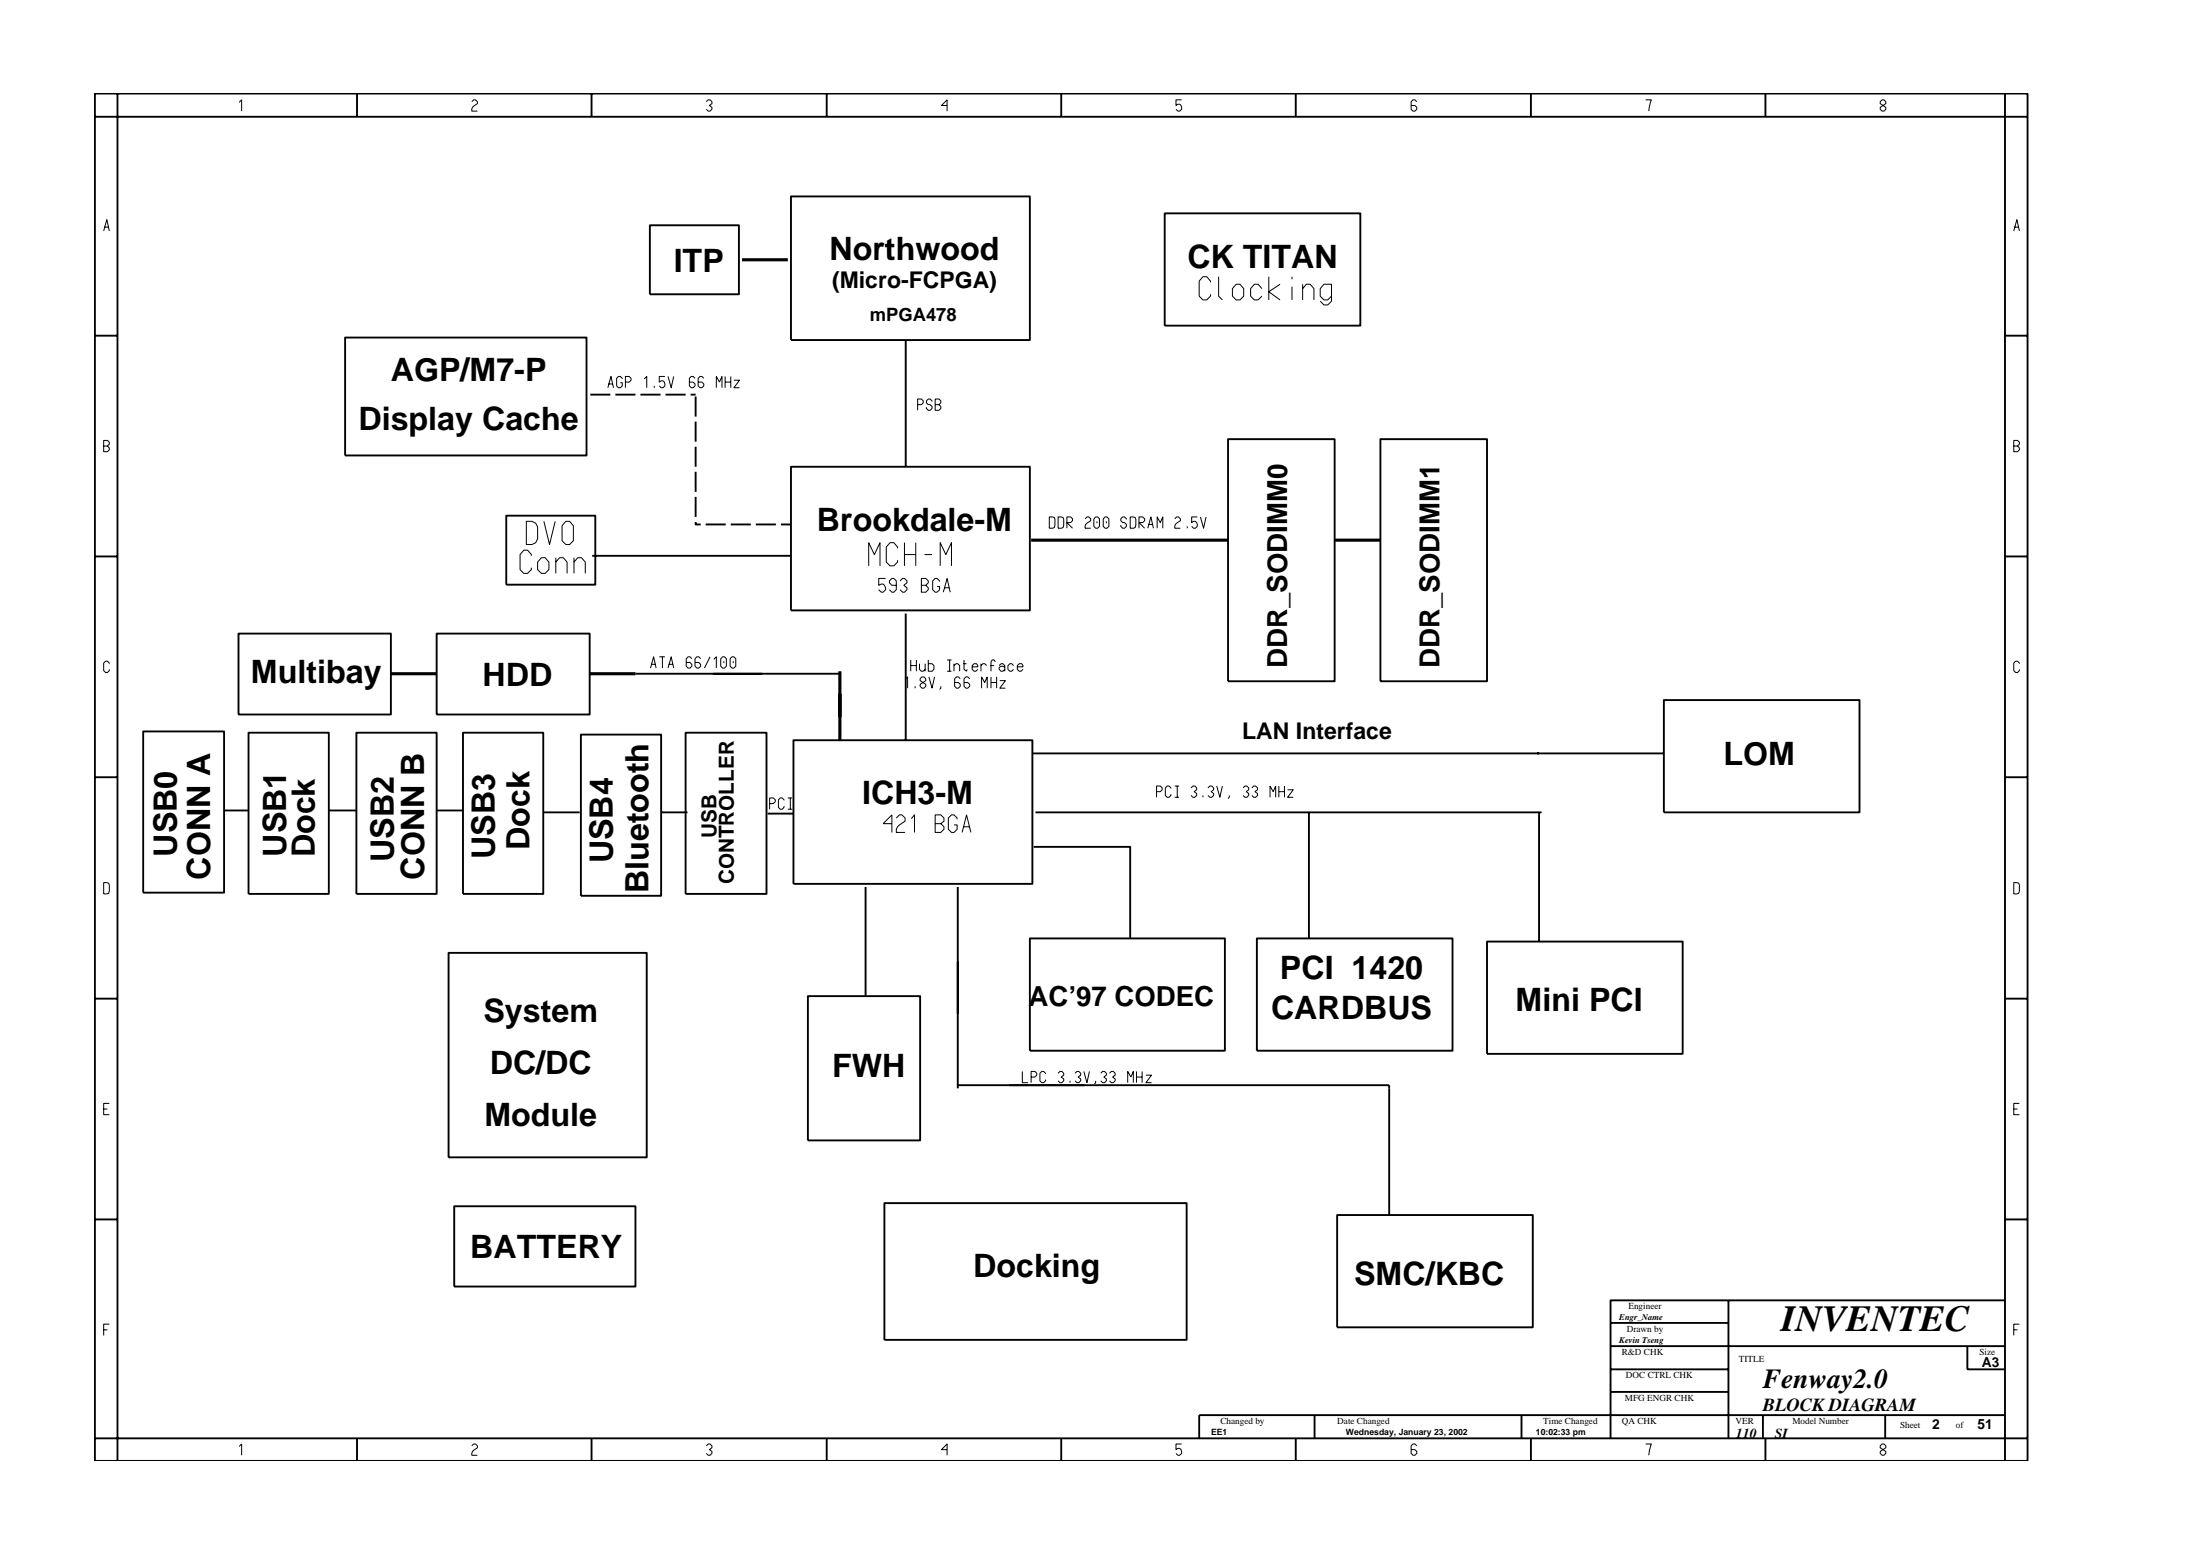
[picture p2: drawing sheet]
<svg xmlns="http://www.w3.org/2000/svg" width="297mm" height="210mm" viewBox="0 0 297 210" stroke-linecap="round" stroke-linejoin="round" font-family="sans-serif">
<g fill="none" stroke="#000" stroke-width=".25">
<path d="M12.8 12.6h261v184.6h-261zM12.8 15.8h261M15.9 12.6v184.6M48.2 12.6v3.2M79.9 12.6v3.2M111.6 12.6v3.2M143.3 12.6v3.2M174.9 12.6v3.2M206.7 12.6v3.2M238.4 12.6v3.2M270.7 12.6v184.6M87.7 30.4h12.1v9.3h-12.1z"/>
<path d="M106.8 26.5h32.3v19.4h-32.3zM157.3 28.8h26.4v15.2h-26.4zM12.8 45.3h3.1M46.6 45.6h32.6v15.9h-32.6zM79.7 53.3h2.7M83.1 53.3h2.7M86.5 53.3h2.7M89.9 53.3h2.7M93.2 53.3h.7M93.9 53.5v2.7M93.9 56.9v2.7M122.3 45.9v17.1"/>
<path d="M165.8 59.3h14.4v32.7h-14.4zM186.4 59.3h14.4v32.7h-14.4zM270.7 45.3h3.1M12.8 75.1h3.1M68.4 69.6h12v9.3h-12zM80 75h26.8M93.9 70.5v.3h.7M93.9 60.3v2.7M93.9 63.7v2.7M93.9 67.1v2.7M95.3 70.8h2.7M98.7 70.8h2.7"/>
<path d="M102.1 70.8h2.7M105.4 70.8h1.4M106.8 63h32.3v19.4h-32.3zM270.7 75.1h3.1M19.3 98.7h11v21.8h-11zM32.2 85.5h20.6v10.9h-20.6zM33.6 98.9h10.8v21.8h-10.8zM48.1 98.9h10.9v21.8h-10.9zM59 85.5h20.6v10.9h-20.6zM62.5 98.9h10.8v21.8h-10.8zM78.4 99.2h10.9v21.7h-10.9zM85.8 90.9h27.6"/>
<path d="M92.6 98.9h10.9v21.8h-10.9zM107.1 99.9h32.3v19.4h-32.3zM122.3 82.8v17.1M224.6 94.5h26.5v15.2h-26.5zM12.8 104.9h3.1M30.3 109.4h3.3M44.4 109.4h3.7M59 109.4h3.5M73.3 109.7h5M89.3 109.7h3.5M103.7 109.8h3.4M116.9 119.7v14.8"/>
<path d="M129.3 119.7v27.2M139.4 101.7h85.2M139.6 114.3h13v12.4M139.8 109.7h68.3M176.7 109.7v17M207.8 109.7v17.4M270.7 104.9h3.1M12.8 134.8h3.1M60.6 128.6h26.7v27.6h-26.7zM109.1 134.5h15.1v19.4h-15.1zM139.1 126.7h26.3v15.1h-26.3zM169.7 126.7h26.4v15.1h-26.4z"/>
<path d="M200.8 127.1h26.4v15.2h-26.4zM270.7 134.8h3.1M129.3 146.5h58.3v17.5M12.8 164.6h3.1M61.3 162.8h24.5v10.9h-24.5zM119.4 162.4h40.8v18.5h-40.8zM180.5 164h26.5v15.2h-26.5zM217.5 178.6h15.9M233.4 175.5v18.7M270.7 175.5h-53.2v18.7M270.7 164.6h3.1M12.8 194.2h261"/>
<path d="M48.2 194.2v3M79.9 194.2v3M111.6 194.2v3M143.3 194.2v3M174.9 194.2v3M177.5 191v3.2M205.4 191v3.2M206.7 194.2v3M217.5 181.7h53.2M217.5 184.8h15.9M217.5 187.9h15.9M238 191v3.2"/>
<path d="M238.4 194.2v3M254.5 191v3.2M265.6 181.7v3.1h5.1M270.7 191h-108.8v3.2"/>
</g>
<path d="M100.2 35.1h6.2M139.2 72.9h26.6M180.2 72.9h6.2M52.8 90.9h6.2M79.6 90.9h6.2M113.4 90.6v9.3" fill="none" stroke="#000" stroke-width=".42"/>
<g fill="none" stroke="#000" stroke-width=".14">
<path d="M32.3 13.8l.3-.3v1.5M63.7 13.7l.3-.2h.2l.3 .2v.3l-.5 .3-.3 .4v.3h.8M95.4 13.7l.2-.2h.3l.2 .2v.3l-.3 .2 .3 .3v.2l-.2 .3h-.3l-.2-.3M127.9 14.2h-.8l.8-.7v1.5M159.5 13.5h-.7v.7l.2-.1a.5 .5 0 0 1 .5 .6l-.2 .3h-.3l-.2-.3M191.3 13.7l-.3-.2h-.2l-.3 .2v1l.3 .3h.2l.3-.3v-.2l-.3-.3h-.5M222.2 13.5h.8l-.4 1.5M253.9 13.7l.2-.2h.3l.2 .2v.3l-.7 .5v.2l.2 .3h.3l.2-.3v-.2l-.7-.5zM14 31.2l.4-1.6 .4 1.6M14.1 30.7h.6M163.4 38.1v-.2l-.5-.5h-.5l-.5 .5v2.1l.5 .5h.5l.5-.5v-.3M164.5 37.4v2.6l.5 .5"/>
<path d="M166.9 38.4h.5l.5 .6v1l-.5 .5h-.5l-.5-.5v-1zM170.4 39l-.5-.6h-.5l-.5 .6v1l.5 .5h.5l.5-.5M171.3 37.4v3.1M172.8 38.4l-1.5 1 1.5 1.1M174.4 37.4v.3M174.4 38.7v1.8M175.9 39l.5-.6h.5l.5 .6v1.5M175.9 38.4v2.1M179.8 40l-.5 .5h-.5l-.5-.5v-1l.5-.6h1v2.3l-.5 .5h-.5l-.5-.5M271.9 31.2l.4-1.6 .4 1.6M272 30.7h.6M14 59.5h.5l.3 .2v.3l-.3 .2 .3 .3v.2l-.3 .3h-.5z"/>
<path d="M82.1 52.3l.4-1.5 .3 1.5M82.2 51.8h.5M84 51.2l-.2-.4h-.3l-.2 .3v1l.2 .2h.3l.2-.2v-.4h-.2M84.4 51.6h.5l.3-.3v-.2l-.3-.3h-.5v1.5M87 51.2l.3-.4v1.5M88.3 52.1v.2M89.8 50.8h-.8v.8l.3-.2a.5 .5 0 0 1 .5 .7l-.3 .2h-.2l-.3-.2M90.2 50.8l.4 1.5 .4-1.5M93.8 51.1l-.2-.3h-.3l-.2 .3v1l.2 .2h.3l.2-.2v-.3l-.2-.2h-.5M95 51.1l-.2-.3h-.3l-.2 .3v1l.2 .2h.3l.2-.2v-.3l-.2-.2h-.5M96.7 52.3v-1.5l.4 .8 .4-.8v1.5M97.9 51.6h.8"/>
<path d="M97.9 50.8v1.5M98.7 50.8v1.5M99.1 51.3h.8l-.8 1h.8M123.9 54.6h.5l.3-.2v-.3l-.3-.2h-.5v1.5M125.8 54.2l-.2-.3h-.3l-.2 .2v.3l.2 .2h.3l.2 .3v.2l-.2 .3h-.3l-.2-.3v-.1M126.3 54.6h.5l.2-.2v-.3l-.2-.2h-.5v1.5h.5l.2-.3v-.2l-.2-.3M271.9 59.5h.5l.3 .2v.3l-.3 .2 .3 .3v.2l-.3 .3h-.5zM14 60.2h.5M71.1 70.4h.7l.5 .2 .3 .5v1.6l-.3 .6-.5 .2h-.7zM71.7 75v-.1l-.5-.6h-.5l-.5 .6v2l.5 .5h.5l.5-.5v-.3M73.1 75.3h.5l.5 .6v1l-.5 .5h-.5l-.5-.5v-1zM73.4 70.4l.8 3.1 .8-3.1"/>
<path d="M75 75.9l.6-.6h.5l.5 .6v1.5M75 75.3v2.1M76.4 70.4h.5l.5 .6v2l-.5 .5h-.5l-.5-.5v-2zM77.5 75.9l.5-.6h.5l.5 .6v1.5M77.5 75.3v2.1M117.3 76.4v-3.1l.8 1.6 .7-1.6v3.1M119.6 78.1h-1v.9l.4-.2h.2l.4 .5v.3l-.4 .3h-.2l-.4-.3M121 79h-.6l-.3-.3v-.3l.3-.3h.3l.3 .3v1.2l-.3 .3h-.3l-.3-.3M121.2 74v-.2l-.5-.5h-.5l-.5 .5v2.1l.5 .5h.5l.5-.5v-.3M121.5 78.4l.4-.3h.2l.4 .3v.3l-.5 .3 .5 .3v.3l-.4 .3h-.2l-.4-.3M122.1 73.3v3.1M122.1 74.9h1.5"/>
<path d="M123.6 73.3v3.1M124.4 79h.6l.3-.3v-.3l-.3-.3h-.6v1.8h.6l.3-.3v-.3l-.3-.3M124.8 74.9h1M126.9 78.5l-.4-.4h-.2l-.4 .3v1.2l.4 .3h.2l.4-.3v-.4h-.4M126.9 76.4v-3.1l.8 1.6 .8-1.6v3.1M127.4 79.9l.5-1.8 .4 1.8M127.5 79.3h.6M141.7 69.8l.7 .1v.2v1.1l-.7 .1zM142.9 69.8l.6 .1 .1 .2-.1 1.1-.6 .1zM144 71.3v-1.5h.6l.2 .2v.3l-.2 .2h-.6l.8 .8M146.5 70l.3-.2h.2l.3 .2v.3l-.7 .5-.1 .2v.3h.8M147.9 69.8h.3l.2 .2v1l-.2 .3h-.3l-.2-.3v-1z"/>
<path d="M148.1 70.4v.2M149 70l.2-.2h.3l.2 .2v1l-.2 .3h-.3l-.2-.3zM149.4 70.4v.2M152.1 70.1l-.3-.3h-.2l-.3 .2v.3l.3 .2h.2l.3 .3v.2l-.3 .3h-.2l-.3-.3v-.1M152.6 69.8l.7 .1 .1 .2-.1 1.1-.7 .1zM153.8 71.3v-1.5h.5l.2 .2v.3l-.2 .2h-.5l.7 .8M155 71.3l.4-1.5 .3 1.5M155.1 70.8h.5M156.2 71.3v-1.5l.5 .7 .3-.7v1.5M158.6 70l.3-.2h.2l.3 .2v.3l-.7 .5-.1 .2v.3h.8M160.3 71v.3M161.7 69.8h-.8v.7l.2-.1a.5 .5 0 0 1 .6 .6l-.3 .3h-.3l-.2-.3"/>
<path d="M162.1 69.8l.4 1.5 .3-1.5M271.9 60.2h.5M14.8 89.6l-.3-.3h-.2l-.3 .2v1l.3 .3h.2l.3-.3v-.1M87.8 90.2l.5-1.5 .3 1.5M87.9 89.7h.6M89 88.7h.8M89.4 88.7v1.5M90.2 90.2l.4-1.5 .4 1.5M90.3 89.7h.6M93.4 88.9l-.2-.2h-.3l-.2 .2v1l.2 .3h.3l.2-.3v-.2l-.2-.3h-.5M94.6 88.9l-.3-.2h-.2l-.3 .2v1l.3 .3h.2l.3-.3v-.2l-.3-.3h-.5M95.9 88.7l-.8 1.5"/>
<path d="M96.4 89l.3-.3v1.5M97.6 88.7h.2l.3 .2v1l-.3 .3h-.2l-.3-.3v-1zM97.7 89.3v.2M98.8 88.7h.3l.2 .2v1l-.2 .3h-.3l-.2-.3v-1zM99 89.3v.2M122.2 91.7l.3-.3v1.5M123 89.1v1.5M123 89.8h.7M123.6 92.6v.3M123.7 89.1v1.5M124.1 89.6v.8l.3 .2h.3l.2-.2M124.2 91.6l.3-.2h.2l.3 .2v.3l-.8 .5v.2l.3 .3h.2l.3-.3v-.2l-.8-.5z"/>
<path d="M124.9 89.6v1M125.3 89.1v1.5h.5l.3-.2v-.6l-.3-.2h-.5M125.4 91.4l.4 1.5 .4-1.5M127 92.6v.3l-.1 .2M127.9 89.1h.6M127.9 90.6h.6M128.2 89.1v1.5M128.8 89.8l.3-.2h.2l.3 .2v.8M128.8 89.6v1M129.7 91.6l-.3-.2h-.3l-.2 .2v1l.2 .3h.3l.3-.3v-.2l-.3-.3h-.5M130.1 89.6h.4M130.2 89.1v1.3l.3 .2 .1-.2"/>
<path d="M130.9 91.6l-.2-.2h-.3l-.2 .2v1l.2 .3h.3l.2-.3v-.2l-.2-.3h-.5M131.3 90h.7l-.1-.4h-.4l-.2 .2v.6l.2 .2h.3l.2-.2M132.4 89.8l.3-.2h.3l.2 .2M132.4 89.6v1M132.5 92.9v-1.5l.5 .7 .3-.7v1.5M133.7 89.8h.5M133.8 91.4v1.5M133.8 92.1h.8M134.4 89.3l-.2-.2h-.2l-.2 .2v1.3M134.6 91.4v1.5M134.9 89.8l.3-.2h.2l.3 .2v.8M135 91.9h.7l-.7 1h.7"/>
<path d="M135.7 90.1l-.3-.2h-.2l-.3 .2v.3l.3 .2h.2l.3-.2M136.8 89.8l-.2-.2h-.3l-.2 .2v.6l.2 .2h.3l.2-.2M137.4 90h.7l-.1-.4h-.4l-.2 .2v.6l.2 .2h.3l.2-.2M272.7 89.6l-.3-.3h-.3l-.2 .2v1l.2 .3h.3l.3-.3v-.1M14 119.1l.7 .1 .1 .3-.1 1.1-.7 .1zM103.9 108.5h.5l.3-.3v-.2l-.3-.3h-.5v1.5M105.9 108l-.3-.3h-.2l-.3 .3v1l.3 .2h.2l.3-.2v-.2M106.4 107.7h.6M106.4 109.2h.6M106.7 107.7v1.5M120.4 111.2h-1.2l1.2-1.2v2.4M121 110.4l.4-.4h.4l.4 .4v.4l-1 .8-.2 .3v.5h1.2"/>
<path d="M123 110.5l.5-.5v2.4M126.3 111.2h.7l.5-.4v-.4l-.5-.4h-.7v2.4h.7l.5-.5v-.3l-.5-.4M129.2 110.6v-.2l-.4-.4h-.3l-.5 .4v1.5l.5 .5h.3l.4-.5v-.5h-.4M129.9 112.4l.6-2.4 .6 2.4M130.1 111.6h.8M156.2 106.9h.5l.2-.3v-.2l-.2-.3h-.5v1.5M158.1 106.4l-.3-.3h-.2l-.3 .3v1l.3 .2h.2l.3-.2v-.2M158.6 106.1h.6M158.6 107.6h.6M158.9 106.1v1.5M160.8 106.4l.3-.3h.2l.3 .3v.2l-.4 .3 .4 .2v.3l-.3 .2h-.2l-.3-.2M162.4 107.4v.2"/>
<path d="M163.1 106.4l.3-.3h.2l.3 .3v.2l-.4 .3 .4 .2v.3l-.3 .2h-.2l-.3-.2M164.3 106.1l.4 1.5 .3-1.5M166 107.4v.2l-.2 .2M167.8 106.4l.3-.3h.2l.3 .3v.2l-.3 .3 .3 .2v.3l-.3 .2h-.2l-.3-.2M169 106.4l.3-.3h.2l.3 .3v.2l-.4 .3 .4 .2v.3l-.3 .2h-.2l-.3-.2M171.5 107.6v-1.5l.4 .8 .3-.8v1.5M172.7 106.1v1.5M172.7 106.9h.7M173.4 106.1v1.5M173.8 106.6h.8l-.8 1h.8M271.9 119.1l.7 .1 .1 .3-.1 1.1-.7 .1zM14 149.7h.5"/>
<path d="M14.8 148.9h-.8v1.6h.8M138 144.6v1.5h.8M139.2 145.4h.5l.3-.3v-.2l-.3-.3h-.5v1.5M141.2 145l-.3-.4h-.2l-.3 .3v1l.3 .2h.2l.3-.2v-.2M142.9 144.9l.2-.3h.3l.2 .3v.2l-.3 .3 .3 .2v.3l-.2 .2h-.3l-.2-.2M144.5 145.9v.2M145.1 144.9l.3-.3h.3l.2 .3v.2l-.3 .3 .3 .2v.3l-.2 .2h-.3l-.3-.2M146.3 144.6l.5 1.5 .3-1.5M147.9 145.9v.2l-.1 .2M148.6 144.9l.3-.3h.2l.3 .3v.2l-.4 .3 .4 .2v.3l-.3 .2h-.2l-.3-.2M149.8 144.9l.3-.3h.2l.3 .3v.2l-.4 .3 .4 .2v.3l-.3 .2h-.2l-.3-.2M152.3 146.1v-1.5l.4 .8 .3-.8v1.5"/>
<path d="M153.4 144.6v1.5M153.4 145.4h.8M154.2 144.6v1.5M154.7 145.1h.8l-.8 1h.8M271.9 149.7h.5M272.7 148.9h-.8v1.6h.8M14 179.5h.5M14.8 178.7h-.8v1.6M271.9 179.5h.5M272.7 178.7h-.8v1.6M32.3 195.3l.3-.4v1.5M63.7 195.2l.3-.3h.2l.3 .3v.2l-.7 .5-.1 .3v.2h.8"/>
<path d="M95.4 195.2l.2-.3h.3l.2 .3v.2l-.3 .3 .3 .2v.3l-.2 .2h-.3l-.2-.2M127.9 195.7h-.8l.8-.8v1.5M159.5 194.9h-.7v.8l.2-.2a.5 .5 0 0 1 .5 .7l-.2 .2h-.3l-.2-.2M191.3 195.2l-.3-.3h-.2l-.3 .3v1l.3 .2h.2l.3-.2v-.3l-.3-.2h-.5M222.2 194.9h.8l-.4 1.5M254.1 194.9l-.2 .3v.2l.7 .5v.3l-.2 .2h-.3l-.2-.2v-.3l.7-.5v-.2l-.2-.3z"/>
</g>
<text font-size="5" x="240.5" y="179.7">INVENTEC</text>
<g font-size="4.4">
<text x="112" y="35.1">Northwood</text>
<text x="91" y="36.7">ITP</text>
<text x="160.3" y="36.2">CK TITAN</text>
<text x="52.8" y="51.4">AGP/M7-P</text>
<text x="48.4" y="58">Display Cache</text>
<text x="110.3" y="71.6">Brookdale-M</text>
<text x="33.9" y="92.2">Multibay</text>
<text x="65.2" y="92.5">HDD</text>
<text x="232.7" y="103.3">LOM</text>
<text x="116.4" y="108.5">ICH3-M</text>
<text x="23.9" y="115.6" transform="rotate(-90 23.9 115.6)">USB0</text>
<text x="28.4" y="118.7" transform="rotate(-90 28.4 118.7)">CONN A</text>
<text x="38.6" y="115.6" transform="rotate(-90 38.6 115.6)">USB1</text>
<text x="42.5" y="115.7" transform="rotate(-90 42.5 115.7)">Dock</text>
<text x="53.2" y="116.4" transform="rotate(-90 53.2 116.4)">USB2</text>
<text x="57.3" y="118.7" transform="rotate(-90 57.3 118.7)">CONN B</text>
<text x="66.8" y="116" transform="rotate(-90 66.8 116)">USB3</text>
<text x="71.5" y="114.7" transform="rotate(-90 71.5 114.7)">Dock</text>
<text x="82.7" y="116.6" transform="rotate(-90 82.7 116.6)">USB4</text>
<text x="87.6" y="120.6" transform="rotate(-90 87.6 120.6)">Bluetooth</text>
<text x="171.6" y="137.6">CARDBUS</text>
<text x="172.8" y="132.2">PCI 1420</text>
<text x="204.6" y="136.5">Mini PCI</text>
<text x="65.3" y="138">System</text>
<text x="66.1" y="145">DC/DC</text>
<text x="112.3" y="145.4">FWH</text>
<text x="65.4" y="152">Module</text>
<text x="63.5" y="169.8">BATTERY</text>
<text x="131.4" y="172.4">Docking</text>
<text x="182.8" y="173.4">SMC/KBC</text>
</g>
<g font-size="3.7">
<text x="173.8" y="90.2" transform="rotate(-90 173.8 90.2)">DDR_SODIMM0</text>
<text x="194.4" y="90.2" transform="rotate(-90 194.4 90.2)">DDR_SODIMM1</text>
<text x="138.9" y="135.8">AC’97 CODEC</text>
<text x="238" y="187.3">Fenway2.0</text>
</g>
<g font-size="3.1">
<text x="112.3" y="38.9">(Micro-FCPGA)</text>
<text x="167.7" y="99.7">LAN Interface</text>
</g>
<g font-size="2.8">
<text x="96.7" y="113.1" transform="rotate(-90 96.7 113.1)">USB</text>
<text x="99.1" y="119.4" transform="rotate(-90 99.1 119.4)">CONTROLLER</text>
</g>
<g font-size="2.5">
<text x="117.4" y="43.3">mPGA478</text>
<text x="238" y="190.4">BLOCK DIAGRAM</text>
</g>
<g font-size="1.9">
<text x="267.6" y="184.6">A3</text>
<text x="234.4" y="194.1">110</text>
<text x="239.6" y="194.1">SI</text>
<text x="260.9" y="192.9">2</text>
<text x="267" y="192.9">51</text>
</g>
<g font-size="1.2">
<text x="218.6" y="178.2">Engr_Name</text>
<text x="219.6" y="179.8">Drawn by</text>
<text x="219.9" y="176.7">Engineer</text>
<text x="218.6" y="181.3">Kevin Tseng</text>
<text x="219" y="182.9">R&amp;D CHK</text>
<text x="234.8" y="183.8">TITLE</text>
<text x="267.3" y="182.9">Size</text>
<text x="219.4" y="189.2">MFG ENGR CHK</text>
<text x="219.5" y="186">DOC CTRL CHK</text>
<text x="163.5" y="193.7">EE1</text>
<text x="164.8" y="192.2">Changed by</text>
<text x="180.6" y="192.2">Date Changed</text>
<text x="181.7" y="193.7">Wednesday, January 23, 2002</text>
<text x="207.4" y="193.7">10:02:33 pm</text>
<text x="208.4" y="192.2">Time Changed</text>
<text x="219" y="192.2">QA CHK</text>
<text x="234.3" y="192.2">VER</text>
<text x="242" y="192.2">Model Number</text>
<text x="256.5" y="192.7">Sheet</text>
<text x="264.1" y="192.7">of</text>
</g>
</svg>
